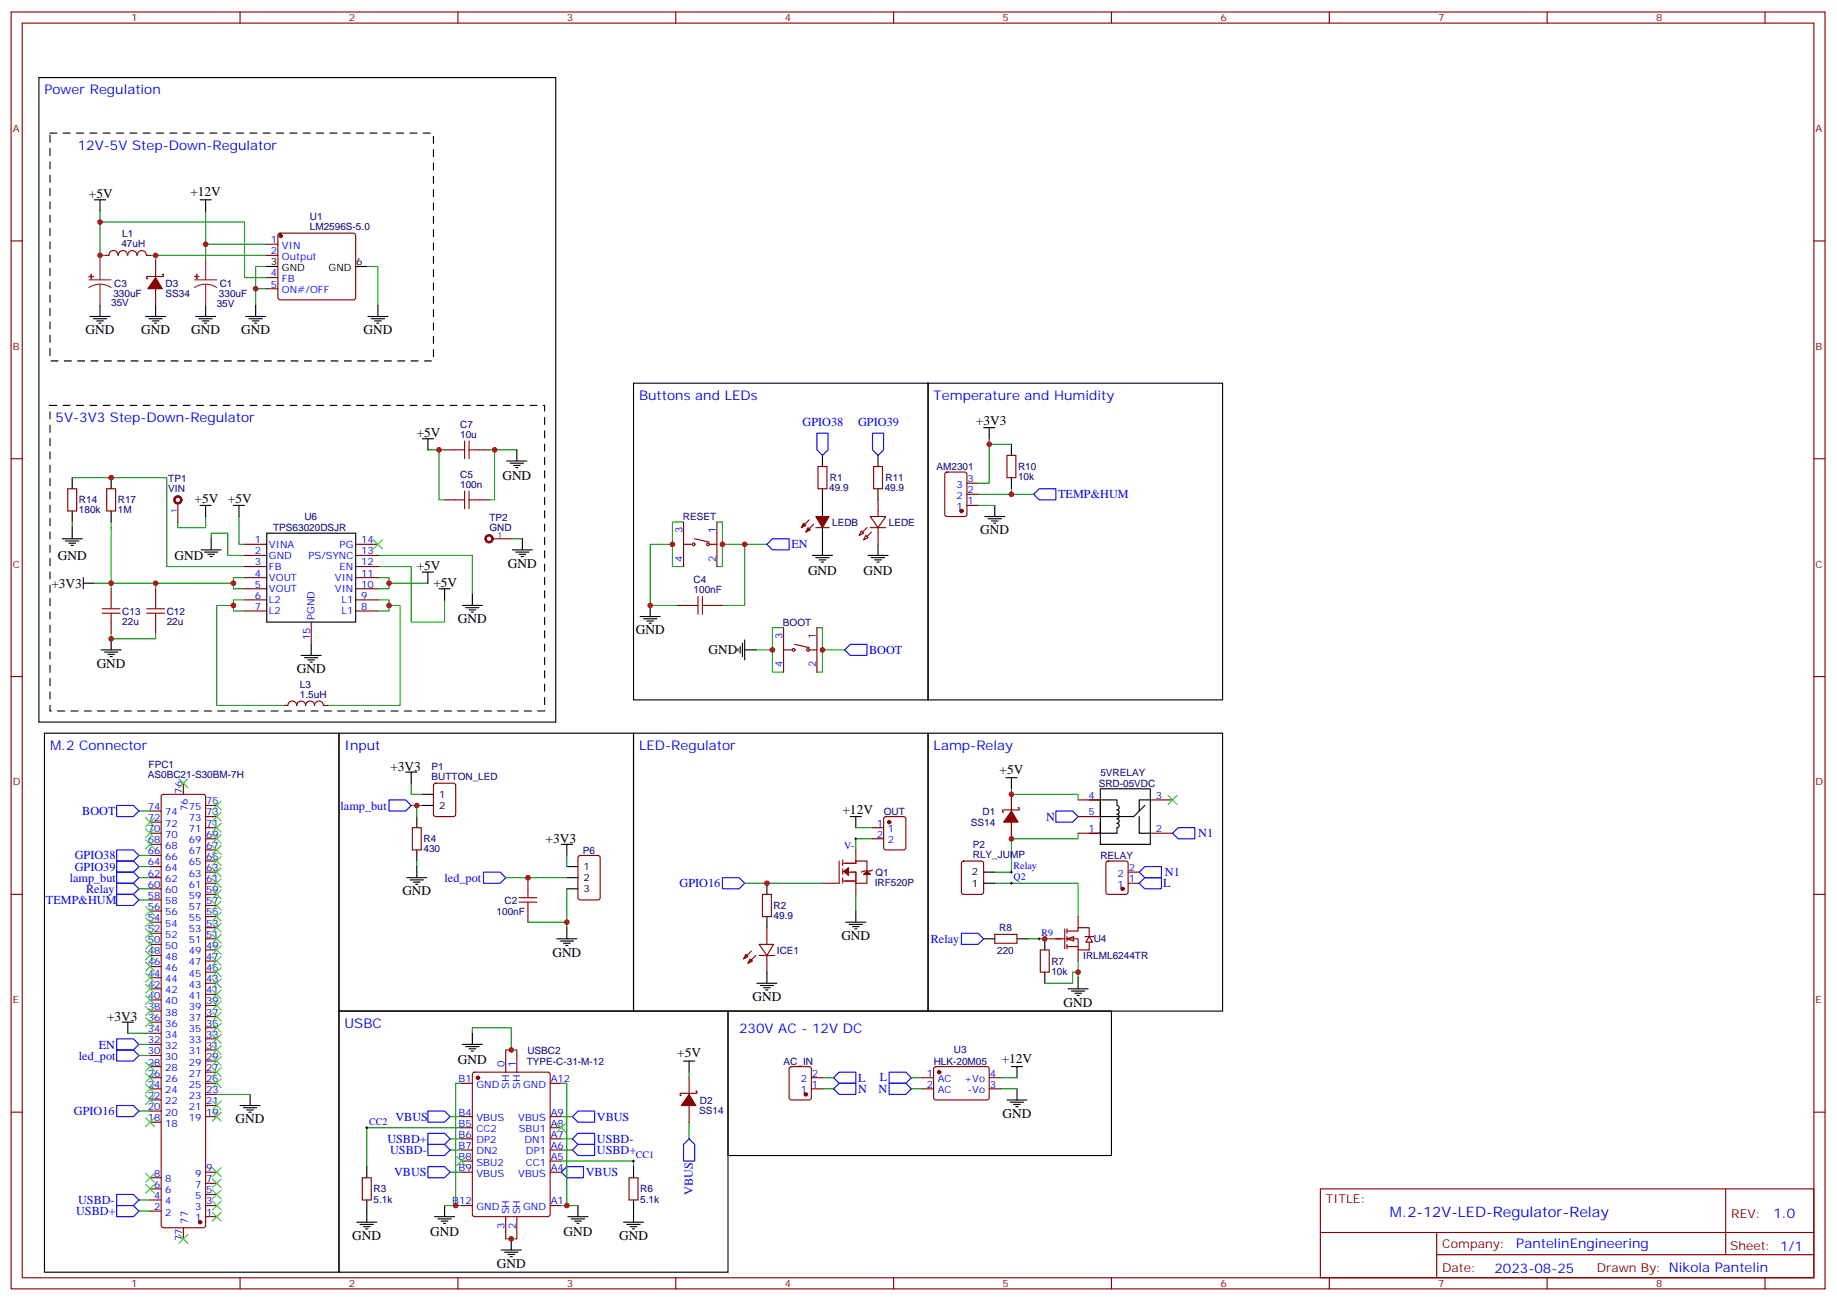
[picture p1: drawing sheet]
<svg xmlns="http://www.w3.org/2000/svg" width="583mm" height="413mm" viewBox="0 0 583 413" stroke-linecap="round" stroke-linejoin="round" font-family="sans-serif">
<g fill="none" stroke="#870000" stroke-width=".35">
<path d="M3.5 3.8h575.8v405.4h-575.8zM7.1 7.3h568.6v398.3h-568.6zM76.2 3.8v3.5M145.3 3.8v3.5M214.5 3.8v3.5M283.6 3.8v3.5M352.8 3.8v3.5M421.9 3.8v3.5M491.1 3.8v3.5M560.2 3.8v3.5M3.5 76.5h3.6M575.7 76.5h3.6"/>
<path d="M3.5 145.6h3.6M259.6 148.1h2.9v7.1h-2.9zM277.3 148.1h2.8v7.1h-2.8zM278.7 158.7v5.3M300.1 150.1l.5-.2h5.6l.7 .4v13l-.4 .6-5.9 .1-.7-.5v-12.9zM306.9 156.9h3.5M306.9 153.4h3.5M319.6 144.6h2.8v7h-2.8zM575.7 145.6h3.6M217 165.7v14.1M217 172.8h2.4M220.5 171l4.6 1.1"/>
<path d="M225.1 172.8h2.4M227.5 165.7v14.1M256.8 165l-2.4 2.5M258.2 166.4l-2.4 2.5M258.9 167.5h4.3M273.4 168.6l.7 .7-1.4 .7zM274.8 170l.7 .7-1.4 .7zM276.2 164h5l-2.5 3.5zM276.2 167.5h5M278.7 167.5v5.3M306.9 160.4h3.5M215.2 192.2h3.5"/>
<path d="M225.8 192.2h3.5M248.7 199.2v14.2M259.3 199.2v14.2M3.5 214.8h3.6M248.7 206.3h2.5M252.2 204.5l4.6 1.1M256.8 206.3h2.5M575.7 214.8h3.6M47.6 257.5h3.6M51.4 252.4l.5-.2h12.7l.5 .2 .2 .5v136.1l-.3 .5-.4 .2h-12.7l-.5-.2-.2-.5v-136.1zM58.2 248.6v3.6M65.3 259.2h3.5"/>
<path d="M65.3 255.7h3.5M137.8 248.8l.5-.2h5.6l.7 .5v9.4l-.4 .7h-5.9l-.7-.4v-9.5zM321 252.2v5.3M323.1 256.4h.4v.7h-5.3v.7h.4M342.2 259.2h7M342.2 253.9h7M365.1 253.9h7.1M47.6 261h3.6M47.6 264.5h3.6M47.6 268h3.6M47.6 271.6h3.6M47.6 275.1h3.6"/>
<path d="M47.6 278.6h3.6M65.3 276.9h3.5M65.3 273.3h3.5M65.3 269.8h3.5M65.3 266.3h3.5M65.3 262.7h3.5M130.9 262.7h2.8v7.1h-2.8zM167.6 278.6v3.6M183.7 271.8l.4-.2h5.7l.6 .4 .1 13-.5 .6-5.9 .1-.6-.5-.1-12.9zM271.6 269.8v3.5h3.6v7.1h-3.6v3.5M276.9 276.2l-.7 .3h-2.1l-.7 .4M305.4 273.5l.5-.2h5.6l.7 .5v9.4l-.5 .7h-5.8l-.7-.4v-9.5z"/>
<path d="M321 261v5.3M342.2 264.5h7M351.2 273.5l.5-.2h5.7l.6 .5 .1 9.4-.5 .7h-5.9l-.6-.4-.1-9.5zM358.1 276.9h3.5M365.1 264.5h7.1M3.5 283.9h3.6M47.6 282.2h3.6M47.6 285.7h3.6M47.6 289.2h3.6M47.6 292.7h3.6M47.6 296.3h3.6M47.6 299.8h3.6"/>
<path d="M65.3 283.9h3.5M65.3 298h3.5M65.3 294.5h3.5M65.3 291h3.5M65.3 287.4h3.5M65.3 280.4h3.5M167.6 289.2v3.5M240.9 299.8h4.6l-2.1 3.5zM242 283.9h2.8v7.1h-2.8zM243.4 294.5v5.3M261.1 280.4h3.5M358.1 280.4h3.5"/>
<path d="M575.7 283.9h3.6M47.6 303.3h3.6M47.6 306.8h3.6M47.6 310.4h3.6M47.6 313.9h3.6M47.6 317.4h3.6M65.3 319.2h3.5M65.3 315.7h3.5M65.3 312.1h3.5M65.3 308.6h3.5M65.3 305.1h3.5M65.3 301.6h3.5"/>
<path d="M236.7 303l.7 .7-1.4 .7zM238.1 304.4l.7 .7-1.4 .7zM238.5 301.9l-2.5 2.5M239.9 303.3l-2.5 2.5M240.9 303.3h5M243.4 303.3v5.3M47.6 321h3.6M47.6 324.5h3.6M47.6 328h3.6M47.6 331.5h3.6M47.6 335.1h3.6M47.6 338.6h3.6"/>
<path d="M65.3 336.8h3.5M65.3 333.3h3.5M65.3 329.8h3.5M65.3 326.2h3.5M65.3 322.7h3.5M160.5 333.3v7.1M164 333.3v7.1M250.7 338.8l.5-.2h5.6l.7 .4v9.5l-.4 .6-5.9 .1-.7-.5v-9.4zM296.6 338.8l.4-.2 16.5 .1 .5 .6-.1 9.4-.6 .5-16.5-.1-.5-.6v-9.2zM3.5 353.1h3.6M47.6 342.1h3.6M47.6 345.7h3.6"/>
<path d="M47.6 349.2h3.6M47.6 352.7h3.6M47.6 356.2h3.6M65.3 354.5h3.5M65.3 350.9h3.5M65.3 347.4h3.5M65.3 343.9h3.5M65.3 340.4h3.5M146.4 354.5h3.5M146.4 343.9h3.5M146.4 358h3.5M150.2 340.6l.4-.2h23.3l.7 .4v44.7l-.4 .7h-23.6l-.6-.4-.1-44.7z"/>
<path d="M174.6 354.5h3.6M174.6 343.9h3.6M174.6 358h3.6M218.7 342.1v5.3M218.7 350.9v5.3M220.8 346.4h.4v.7h-5.3v.7h.4M257.5 342.1h3.6M257.5 345.7h3.6M292.8 342.1h3.5M292.8 345.7h3.5M314 342.1h3.5M314 345.7h3.5"/>
<path d="M575.7 353.1h3.6M47.6 373.9h3.6M47.6 377.4h3.6M65.3 379.2h3.5M65.3 375.6h3.5M65.3 372.1h3.5M115 373.9h2.8v7h-2.8zM146.4 372.1h3.5M146.4 361.5h3.5M146.4 365.1h3.5M146.4 368.6h3.5M174.6 372.1h3.6"/>
<path d="M174.6 361.5h3.6M174.6 365.1h3.6M174.6 368.6h3.6M199.7 373.9h2.8v7h-2.8zM419.1 377.4h156.6v28.2h-156.6zM547.7 377.4v20.9M47.6 380.9h3.6M47.6 384.5h3.6M58.2 389.7v3.6M65.3 386.2h3.5M65.3 382.7h3.5M146.4 382.7h3.5"/>
<path d="M160.5 386.2v7.1M164 386.2v7.1M174.6 382.7h3.6M419.1 391.2h156.5M456 398.3h119.6M456 391.2v14.2M76.2 405.6v3.6M145.3 405.6v3.6M214.5 405.6v3.6M283.6 405.6v3.6M352.8 405.6v3.6M421.9 405.6v3.6"/>
<path d="M491.1 405.6v3.6M560.2 405.6v3.6"/>
<circle cx="220.1" cy="172.8" r=".44"/>
<circle cx="224.7" cy="172.8" r=".44"/>
<circle cx="251.9" cy="206.3" r=".44"/>
<circle cx="256.5" cy="206.3" r=".44"/>
</g>
<g fill="#870000" stroke="#870000" stroke-width=".35">
<path d="M267.8 276.6l1.5-1.2v2.5z"/>
<path d="M275.2 276.5l1 1.1h-2.1z"/>
<path d="M258.9 164h4.3l-2.1 3.5z"/>
<path d="M256.5 167.5l.7 .7-1.4 .7z"/>
<path d="M255.1 166.1l.7 .7-1.4 .7z"/>
<path d="M276.6 168.9l-1.4 1.4z"/>
<path d="M275.2 167.5l-1.4 1.4z"/>
<path d="M218.7 347.4l2.1 3.5h-4.5z"/>
<path d="M321 257.5l2.1 3.5h-4.5z"/>
<circle cx="63.5" cy="388" r=".53"/>
<circle cx="305.2" cy="162.2" r=".53"/>
<circle cx="356.3" cy="282.2" r=".53"/>
<circle cx="151.7" cy="342.1" r=".53"/>
<circle cx="255.8" cy="347.4" r=".53"/>
<circle cx="298.1" cy="340.4" r=".53"/>
</g>
<g fill="none" stroke="#000" stroke-width=".35">
<path d="M12.3 24.6h164.1v204.6h-164.1zM201.1 121.6h93.5v100.6h-93.5zM294.6 121.6h93.5v100.6h-93.5zM312.2 135.7h3.5M314 135.7v3.6M261.1 144.6v3.5M261.1 155.2v8.8M278.7 144.6v3.5M278.7 155.2v3.5M321 141v3.6M321 151.6v3.6M257.9 176.3h6.3"/>
<path d="M258.9 177h4.3M260 177.7h2.1M260.7 178.4h.7M261.1 167.5v8.8M275.5 176.3h6.4M276.6 177h4.2M277.6 177.7h2.2M278.3 178.4h.7M278.7 172.8v3.5M312.6 164h6.3M313.6 164.7h4.3M314.7 165.4h2.1"/>
<path d="M315.4 166.1h.7M315.7 160.4v3.6M203.2 195.7h6.3M204.3 196.4h4.2M205.3 197.1h2.1M206 197.8h.7M206.4 192.2v3.5M234.2 206v.7M234.9 205.2v2.2M235.7 204.2v4.2M236.4 206.3h3.5M236.4 203.1v6.4"/>
<path d="M14.1 232.8h93.5v171.1h-93.5zM107.6 232.8h93.5v88.2h-93.5zM201.1 232.8h93.5v88.2h-93.5zM294.6 232.8h93.5v88.2h-93.5zM128.8 245.1h3.5M130.5 245.1v3.5M132.3 259.2v3.5M134.1 252.2h3.5M134.1 255.7h3.5M269.9 259.2h3.5M271.6 259.2v3.5M319.3 246.9h3.5"/>
<path d="M321 246.9v3.5M345.7 253.9h3.5v5.3h10.6l3.6-3.5M349.2 250.4h15.9v17.6h-15.9zM349.2 253.9h5.3v1.8a.71 .71 0 0 1 .7 .7 .71 .71 0 0 1-.7 .7 .71 .71 0 0 1 .7 .7 .71 .71 0 0 1-.7 .7 .71 .71 0 0 1 .7 .7 .71 .71 0 0 1-.7 .7 .71 .71 0 0 1 .7 .7 .71 .71 0 0 1-.7 .7 .71 .71 0 0 1 .7 .7 .71 .71 0 0 1-.7 .7v1.8h-5.3M361.6 259.2v5.3h3.5M365.1 253.9h-3.5v3.6M129.1 278.6h6.4M130.2 279.3h4.2M132.3 269.8v3.5M132.3 275.1v3.5M178.2 268h3.5M179.9 278.6h3.5"/>
<path d="M179.9 268v3.6M179.9 275.1h3.5M312.2 276.9h3.5M349.2 261v3.5h-3.5M131.2 280h2.1M131.9 280.7h.7M176.7 298h6.4M177.8 298.7h4.2M178.9 299.4h2.1M179.9 294.5v3.5M179.9 282.2h3.5M243.4 280.4v3.5"/>
<path d="M243.4 291v3.5M268.5 292.7h6.3M269.5 293.4h4.3M270.6 294.1h2.1M271.3 294.9h.7M271.6 289.2v3.5M312.2 280.4h3.5M179.6 300.1h.7M240.2 312.1h6.4M241.3 312.8h4.2M242.4 313.5h2.1M243.1 314.3h.7"/>
<path d="M243.4 308.6v3.5M339 313.9h6.4M340.1 314.6h4.2M341.1 315.3h2.2M341.8 316h.7M342.2 310.4v3.5M38.8 324.5h3.5M40.6 324.5v3.5M107.6 321h123.5v82.9h-123.5zM146.8 331.5h6.3M147.8 332.2h4.2M148.9 333h2.1"/>
<path d="M149.6 333.7h.7M149.9 328v3.5M217 336.8h3.5M218.7 336.8v3.6M231.1 321h121.7v45.8h-121.7zM321 338.6h3.6M322.8 338.6v3.5M76.2 350.9h6.3M77.3 351.6h4.2M78.3 352.4h2.1M79 353.1h.7M79.4 347.4v3.5"/>
<path d="M319.6 349.2h6.4M320.7 349.9h4.2M321.7 350.6h2.1M322.4 351.3h.7M322.8 345.7v3.5M116.4 370.3v3.6M201.1 370.3v3.6M113.2 388h6.4M114.3 388.7h4.2M115.4 389.4h2.1M116.1 390.1h.7M116.4 380.9v7.1"/>
<path d="M137.9 386.2h6.4M139 386.9h4.2M140.1 387.6h2.1M140.8 388.3h.7M141.1 382.7v3.5M159.1 396.8h6.4M160.2 397.5h4.2M161.2 398.2h2.1M161.9 398.9h.7M162.3 393.3v3.5M180.3 386.2h6.3M181.3 386.9h4.3"/>
<path d="M182.4 387.6h2.1M183.1 388.3h.7M183.4 382.7v3.5M197.9 388h6.4M199 388.7h4.2M200 389.4h2.1M200.7 390.1h.7M201.1 380.9v7.1"/>
</g>
<g fill="none" stroke="#008700" stroke-width=".35">
<path d="M314 139.3v1.7M321 141h-7v12.4h-3.6M321 155.2v1.7h-10.6M321 156.9h7.1M213.4 172.8h-7v19.4h8.8M217 165.7h-3.6v14.1h3.6M227.5 165.7h1.8v14.1h-1.8M229.3 172.8h7.1v19.4h-7.1M236.4 172.8h7M310.4 160.4h5.3M248.7 199.2h-3.5v14.2h3.5M259.3 199.2h1.8v14.2h-1.8"/>
<path d="M239.9 206.3h5.3M261.1 206.3h7M44.1 257.5h3.5M130.5 248.6v3.6h3.6M130.5 255.7h3.6M132.3 255.7v3.5M321 250.4v1.8h21.2v1.7M44.1 278.6h3.5M44.1 271.6h3.5M44.1 275.1h3.5M132.3 273.3v1.8M160.5 278.6h19.4"/>
<path d="M179.9 271.6v3.5M271.6 262.7h5.3M276.9 266.3h-5.3v3.5M342.2 264.5v1.8h-21.2v10.6h-5.3M44.1 282.2h3.5M44.1 285.7h3.5M167.6 292.7h12.3M179.9 282.2v12.3M236.4 280.4h24.7M271.6 283.9v5.3M315.7 280.4h26.5v10.6M326.3 298h7.1"/>
<path d="M342.2 305.1v5.3M40.6 328h7M44.1 331.5h3.5M44.1 335.1h3.5M149.9 328v-1.8h12.4v7.1M160.5 333.3h3.5M44.1 352.7h3.5M68.8 347.4h10.6M142.9 354.5h3.5M146.4 358h-30v12.3M146.4 343.9h-1.8v38.8M178.2 343.9h1.7v38.8"/>
<path d="M178.2 354.5h3.5M218.7 340.4v1.7M218.7 356.2v5.3M261.1 342.1h3.5M261.1 345.7h3.5M289.3 342.1h3.5M289.3 345.7h3.5M317.5 342.1h5.3M317.5 345.7h5.3M142.9 361.5h3.5M142.9 365.1h3.5M142.9 372.1h3.5"/>
<path d="M178.2 368.6h22.9v1.7M178.2 361.5h3.5M178.2 365.1h3.5M44.1 384.5h3.5M44.1 380.9h3.5M141.1 382.7h5.3M160.5 393.3h3.5M178.2 382.7h5.2"/>
</g>
<g fill="none" stroke="#a10000" stroke-width=".35">
<path d="M218.7 192.2h2.8M221.5 189.4v5.6M223 192.2h2.8M223 189.4v5.6M266.3 273.3v7.1h-1.7M267.5 273v1.7M267.5 275.8v1.8M267.5 278.6v1.8M267.8 279.7h3.8M269.5 276.9h2.1v3.5M271.6 273.3v.7h-3.8M164.7 286.4h5.7"/>
<path d="M164.7 285h5.7M167.6 282.2v2.8M167.6 286.4v2.8"/>
</g>
<g fill="none" stroke="#00f" stroke-width=".35">
<path d="M259.3 137.5h3.5v5.3l-1.7 1.8-1.8-1.8zM276.9 137.5h3.6v5.3l-1.8 1.8-1.8-1.8zM329.8 155.2h5.3v3.5h-5.3l-1.7-1.8zM243.4 172.8l1.8-1.8h5.3v3.6h-5.3zM268.1 206.3l1.8-1.8h5.3v3.6h-5.3zM37 255.7h5.3l1.8 1.8-1.8 1.7h-5.3zM123.5 253.9h5.3l1.7 1.8-1.7 1.8h-5.3zM335.1 257.5h5.3l1.8 1.7-1.8 1.8h-5.3zM37 276.9h5.3l1.8 1.7-1.8 1.8h-5.3zM37 269.8h5.3l1.8 1.8-1.8 1.7h-5.3zM37 273.3h5.3l1.8 1.8-1.8 1.8h-5.3zM153.5 276.9h5.2l1.8 1.7-1.8 1.8h-5.2z"/>
<path d="M229.3 278.6h5.3l1.8 1.8-1.8 1.8h-5.3zM363.4 275.1h5.3v3.5h-5.3l-1.8-1.7zM363.4 278.6h5.3v3.6h-5.3l-1.8-1.8zM373.9 262.7h5.3v3.6h-5.3l-1.7-1.8zM37 280.4h5.3l1.8 1.8-1.8 1.7h-5.3zM37 283.9h5.3l1.8 1.8-1.8 1.7h-5.3zM305.2 296.3h5.2l1.8 1.7-1.8 1.8h-5.2zM37 329.8h5.3l1.8 1.7-1.8 1.8h-5.3zM37 333.3h5.3l1.8 1.8-1.8 1.7h-5.3zM37 350.9h5.3l1.8 1.8-1.8 1.8h-5.3zM135.8 359.8h5.3l1.8 1.7-1.8 1.8h-5.3zM135.8 352.7h5.3l1.8 1.8-1.8 1.7h-5.3z"/>
<path d="M181.7 354.5l1.7-1.8h5.3v3.5h-5.3zM264.6 342.1l1.7-1.7h5.3v3.5h-5.3zM264.6 345.7l1.7-1.8h5.3v3.5h-5.3zM282.2 340.4h5.3l1.8 1.7-1.8 1.8h-5.3zM282.2 343.9h5.3l1.8 1.8-1.8 1.7h-5.3zM37 379.2h5.3l1.8 1.7-1.8 1.8h-5.3zM135.8 363.3h5.3l1.8 1.8-1.8 1.7h-5.3zM135.8 370.3h5.3l1.8 1.8-1.8 1.8h-5.3zM178.2 372.1l1.7-1.8h5.3v3.6h-5.3zM181.7 365.1l1.7-1.8h5.3v3.5h-5.3zM181.7 361.5l1.7-1.7h5.3v3.5h-5.3zM218.7 361.5l1.8 1.8v5.3h-3.5v-5.3z"/>
<path d="M37 382.7h5.3l1.8 1.8-1.8 1.7h-5.3z"/>
</g>
<g fill="none" stroke="#3c3" stroke-width=".35">
<path d="M46.2 259.6l2.8 2.8M49 259.6l-2.8 2.8M56.8 247.2l2.8 2.8M59.6 247.2l-2.8 2.8M67.4 257.8l2.8 2.8M67.4 254.3l2.8 2.8M70.2 257.8l-2.8 2.8M70.2 254.3l-2.8 2.8M370.8 252.5l2.8 2.8M373.6 252.5l-2.8 2.8M46.2 263.1l2.8 2.8M46.2 266.6l2.8 2.9"/>
<path d="M49 263.1l-2.8 2.8M49 266.6l-2.8 2.9M67.4 279l2.8 2.8M67.4 275.4l2.8 2.9M67.4 271.9l2.8 2.8M67.4 268.4l2.8 2.8M67.4 264.9l2.8 2.8M67.4 261.3l2.8 2.9M70.2 279l-2.8 2.8M70.2 275.4l-2.8 2.9M70.2 271.9l-2.8 2.8M70.2 268.4l-2.8 2.8"/>
<path d="M70.2 264.9l-2.8 2.8M70.2 261.3l-2.8 2.9M46.2 287.8l2.8 2.8M46.2 291.3l2.8 2.8M46.2 294.9l2.8 2.8M46.2 298.4l2.8 2.8M49 287.8l-2.8 2.8M49 291.3l-2.8 2.8M49 294.9l-2.8 2.8M49 298.4l-2.8 2.8M67.4 296.6l2.8 2.8M67.4 293.1l2.8 2.8"/>
<path d="M67.4 286l2.8 2.9M67.4 282.5l2.8 2.8M67.4 289.6l2.8 2.8M70.2 296.6l-2.8 2.8M70.2 293.1l-2.8 2.8M70.2 286l-2.8 2.9M70.2 282.5l-2.8 2.8M70.2 289.6l-2.8 2.8M46.2 301.9l2.8 2.8M46.2 319.5l2.8 2.9M46.2 316l2.8 2.8M46.2 312.5l2.8 2.8"/>
<path d="M46.2 309l2.8 2.8M46.2 305.4l2.8 2.9M49 301.9l-2.8 2.8M49 319.5l-2.8 2.9M49 316l-2.8 2.8M49 312.5l-2.8 2.8M49 309l-2.8 2.8M49 305.4l-2.8 2.9M67.4 307.2l2.8 2.8M67.4 310.7l2.8 2.8M67.4 314.3l2.8 2.8M67.4 317.8l2.8 2.8"/>
<path d="M67.4 303.7l2.8 2.8M67.4 300.1l2.8 2.9M70.2 307.2l-2.8 2.8M70.2 310.7l-2.8 2.8M70.2 314.3l-2.8 2.8M70.2 317.8l-2.8 2.8M70.2 303.7l-2.8 2.8M70.2 300.1l-2.8 2.9M46.2 337.2l2.8 2.8M46.2 323.1l2.8 2.8M49 337.2l-2.8 2.8M49 323.1l-2.8 2.8"/>
<path d="M67.4 321.3l2.8 2.8M67.4 324.8l2.8 2.9M67.4 328.4l2.8 2.8M67.4 331.9l2.8 2.8M67.4 335.4l2.8 2.8M67.4 338.9l2.8 2.9M70.2 321.3l-2.8 2.8M70.2 324.8l-2.8 2.9M70.2 328.4l-2.8 2.8M70.2 331.9l-2.8 2.8M70.2 335.4l-2.8 2.8M70.2 338.9l-2.8 2.9"/>
<path d="M46.2 344.2l2.8 2.9M46.2 340.7l2.8 2.8M46.2 347.8l2.8 2.8M46.2 354.8l2.8 2.8M49 344.2l-2.8 2.9M49 340.7l-2.8 2.8M49 347.8l-2.8 2.8M49 354.8l-2.8 2.8M67.4 342.5l2.8 2.8M67.4 349.5l2.8 2.9M67.4 353.1l2.8 2.8M70.2 342.5l-2.8 2.8"/>
<path d="M70.2 349.5l-2.8 2.9M70.2 353.1l-2.8 2.8M176.7 356.6l2.9 2.8M179.6 356.6l-2.9 2.8M46.2 376l2.8 2.8M46.2 372.5l2.8 2.8M49 376l-2.8 2.8M49 372.5l-2.8 2.8M67.4 370.7l2.8 2.8M67.4 374.2l2.8 2.8M67.4 377.8l2.8 2.8M70.2 370.7l-2.8 2.8"/>
<path d="M70.2 374.2l-2.8 2.8M70.2 377.8l-2.8 2.8M145 367.2l2.8 2.8M147.8 367.2l-2.8 2.8M56.8 391.9l2.8 2.8M59.6 391.9l-2.8 2.8M67.4 381.3l2.8 2.8M67.4 384.8l2.8 2.8M70.2 381.3l-2.8 2.8M70.2 384.8l-2.8 2.8"/>
</g>
<path d="M271.3 266.3h.7M271.6 265.9v.7M320.7 276.9h.7M321 276.5v.7M320.7 280.4h.7M321 280v.7M329.5 298h.7M329.8 297.7v.7M116.1 358h.7M116.4 357.6v.8M200.7 368.6h.7M201.1 368.2v.7" fill="none" stroke="#000" stroke-width=".32"/>
<g fill="#fff" stroke="#870000" stroke-width=".35">
<path d="M338.7 298l2.1-.7v1.4z"/>
<path d="M345.7 297.3l1.1 1.8h-2.1z"/>
</g>
<g fill="none" stroke="#870000" stroke-width=".35">
<path d="M84.7 77.5h3.5M88.4 74.2l.5-.2h23.3l.5 .2 .2 .5v19.8l-.2 .5-.5 .2h-23.3l-.5-.3-.2-.4v-19.8zM33.5 81.1h1.1M34.6 81a1.41 1.41 0 0 1 1.4-1.5 1.41 1.41 0 0 1 1.4 1.5M37.6 81a1.41 1.41 0 0 1 1.4-1.5 1.41 1.41 0 0 1 1.4 1.5M40.6 81a1.41 1.41 0 0 1 1.4-1.5 1.41 1.41 0 0 1 1.4 1.5M43.6 81a1.41 1.41 0 0 1 1.4-1.5 1.41 1.41 0 0 1 1.5 1.5M46.6 81.1h1M49.4 82.8v5.3M49.4 91.7v5.2M51.5 87.1h.4v.7h-5.3v.7h.3M84.7 81.1h3.5"/>
<path d="M84.7 88.1h3.5M84.7 91.7h3.5M21.5 155.2h2.8v7h-2.8zM33.9 155.2h2.8v7h-2.8zM141.1 142.8h3.5M141.1 158.7h3.5M151.7 142.8h3.5M151.7 158.7h3.5M156.6 171h5.7M35.3 186.9v3.5M35.3 197.5v3.5M49.4 186.9v3.5"/>
<path d="M49.4 197.5v3.5M90 223.9h1.4a1.41 1.41 0 0 1 1.4-1.4 1.41 1.41 0 0 1 1.4 1.5 1.41 1.41 0 0 1 1.4-1.5 1.41 1.41 0 0 1 1.4 1.5 1.41 1.41 0 0 1 1.4-1.5 1.41 1.41 0 0 1 1.4 1.5 1.41 1.41 0 0 1 1.4-1.5 1.41 1.41 0 0 1 1.5 1.5l1.4-.1M315.7 296.6h7.1v2.8h-7.1zM333.4 298h4.6M338 294.9v6.3M338.7 295.6h3.5v-1.1h3.5v2.8M338.7 298h3.5v3.6h3.5v-2.5M338.7 294.9v1.4M338.7 297.3v1.4M338.7 299.8v1.4M342.2 291v3.5M344.3 297.3h2.8"/>
<path d="M330.2 301.6h2.8v7h-2.8zM338.7 300.5h3.5M342.2 301.6v3.5"/>
</g>
<g fill="none" stroke="#000" stroke-width=".35">
<path d="M30 63.4h3.5M31.7 63.4v3.6M63.5 63.4h3.5M65.3 63.4v3.6M31.7 96.9v3.6M49.4 96.9v3.6M65.3 96.9v3.6M81.1 96.9v3.6M84.7 84.6h3.5M112.9 84.6h3.5M119.9 96.9v3.6M28.6 100.5h6.3"/>
<path d="M29.6 101.2h4.3M30.7 101.9h2.1M31.4 102.6h.7M46.2 100.5h6.4M47.3 101.2h4.2M48.3 101.9h2.1M49 102.6h.7M62.1 100.5h6.3M63.1 101.2h4.3M64.2 101.9h2.1M64.9 102.6h.7M78 100.5h6.3"/>
<path d="M79 101.2h4.3M80.1 101.9h2.1M80.8 102.6h.7M116.8 100.5h6.3M117.8 101.2h4.3M118.9 101.9h2.1M119.6 102.6h.7M22.9 151.6v3.6M35.3 151.6v3.6M160.9 146.3h6.3M161.9 147h4.3M163 147.7h2.1"/>
<path d="M163.7 148.4h.7M164 142.8v3.5M19.8 171h6.3M20.8 171.7h4.2M21.9 172.4h2.1M22.6 173.1h.7M22.9 162.2v3.5M22.9 167.5v3.5M35.3 162.2v3.5M63.9 174.6h6.3M64.9 175.3h4.2M66 176h2.1"/>
<path d="M66.7 176.7h.7M67 171v3.6M162.6 174.6h6.4M163.7 175.3h4.2M164.7 176h2.2M165.5 176.7h.7M165.8 171v3.6M26.5 185.1h3.5M26.5 183.4v3.5M146.8 192.2h6.3M147.8 192.9h4.2M148.9 193.6h2.1"/>
<path d="M149.6 194.3h.7M149.9 188.7v3.5M32.1 206.3h6.4M33.2 207h4.2M34.2 207.7h2.1M34.9 208.4h.7M35.3 202.8v3.5M95.6 208.1h6.4M96.7 208.8h4.2M97.7 209.5h2.1M98.4 210.2h.7M98.8 204.5v3.6"/>
<path d="M312.2 298h3.5M322.8 298h3.5M331.6 298v3.6M331.6 308.6v3.5"/>
</g>
<g fill="none" stroke="#008700" stroke-width=".35">
<path d="M31.7 67v3.5M65.3 77.5h19.4M65.3 67v15.8M31.7 82.8v-12.3h45.9v17.6h7.1M31.7 81.1h1.8M47.6 81.1h37.1M49.4 81.1v1.7M81.1 91.7h3.6M84.7 84.6h-3.6v12.3M116.4 84.6h3.5v12.3M22.9 151.6h30v28.2h24.7M135.8 142.8h3.5v15.9h1.8"/>
<path d="M139.3 142.8h1.8M155.2 142.8h1.8M164 142.8h-7v15.9h-1.8M22.9 165.7v1.8M35.3 165.7v19.4h-5.3M65.3 164v3.5h-8.9v-1.8M67 171v-1.7h5.3v7h5.3M75.8 164v8.8h1.8M119.9 176.3h30v12.4M119.9 179.8h10.6v17.7h10.6v-7.1M162.3 171h3.5M74.1 185.1h-38.8v1.8"/>
<path d="M74.1 192.2h-5.3v31.7h21.2M77.6 183.4h-3.5v3.5h3.5M77.6 190.4h-3.5v3.6h3.5M119.9 183.4h3.6v3.5h-3.6M119.9 190.4h3.6v3.6h-3.6M123.5 192.2h3.5v31.7h-22.9M123.5 185.1h12.3M342.2 308.6h-1.8v3.5h-8.8"/>
</g>
<path d="M15.9 42.3h121.7v72.3h-121.7zM15.9 128.7h157v97h-157z" fill="none" stroke="#000" stroke-width=".35" stroke-dasharray="2.1 2.1"/>
<g fill="#870000" stroke="#870000" stroke-width=".35">
<path d="M49.4 88.1l2.1 3.6h-4.6z"/>
<circle cx="89.1" cy="74.9" r=".53"/>
<circle cx="155.2" cy="171" r="1.32"/>
</g>
<g fill="none" stroke="#a10000" stroke-width=".35">
<path d="M147.5 140v5.6M148.9 140v5.6M144.6 142.8h2.9M144.6 158.7h2.9M147.5 155.9v5.6M148.9 155.9v5.6M148.9 142.8h2.8M148.9 158.7h2.8M32.5 194.7h5.6M32.5 193.3h5.6M35.3 190.4v2.9M35.3 194.7v2.8"/>
<path d="M46.6 194.7h5.6M46.6 193.3h5.6M49.4 190.4v2.9M49.4 194.7v2.8"/>
</g>
<circle cx="155.2" cy="171" r=".86" fill="#fff" stroke="#870000" stroke-width=".35"/>
<path d="M56.4 160.1v5.6" fill="none" stroke="#870000" stroke-width=".35"/>
<circle cx="56.4" cy="158.7" r="1.32" fill="#870000" stroke="#870000" stroke-width=".35"/>
<circle cx="56.4" cy="158.7" r=".86" fill="#fff" stroke="#870000" stroke-width=".35"/>
<g fill="none" stroke="#870000" stroke-width=".35">
<path d="M77.6 172.8h7.1M77.6 176.3h7.1M77.6 179.8h7.1M112.9 172.8h7M112.9 176.3h7M112.9 179.8h7M77.6 183.4h7.1M77.6 186.9h7.1M77.6 190.4h7.1M77.6 194h7.1M98.8 197.5v7M112.9 183.4h7"/>
<path d="M112.9 186.9h7M112.9 190.4h7M112.9 194h7M280.7 259.4l.5-.2h5.6l.7 .5v9.4l-.4 .6-5.9 .1-.7-.5v-9.4zM276.9 262.7h3.6M276.9 266.3h3.6"/>
</g>
<path d="M134.1 139.3h3.5M135.8 139.3v3.5M63.5 160.4h3.5M65.3 160.4v3.6M74.1 160.4h3.5M75.8 160.4v3.6M84.7 169.3h28.2v28.2h-28.2zM134.1 181.6h3.5M135.8 181.6v3.5M139.3 186.9h3.6M141.1 186.9v3.5" fill="none" stroke="#000" stroke-width=".35"/>
<path d="M49.4 185.1v1.8M35.3 201v1.8h14.1v-1.8" fill="none" stroke="#008700" stroke-width=".35"/>
<path d="M118.5 171.4l2.9 2.8M121.4 171.4l-2.9 2.8" fill="none" stroke="#3c3" stroke-width=".35"/>
<circle cx="282.2" cy="261" r=".53" fill="#870000" stroke="#870000" stroke-width=".35"/>
<path d="M28.2 88.8h7.1M31.7 90.2l1.9 .3 1.7 .8M31.7 90.2l-1.8 .3-1.7 .8M31.7 82.8v6M31.7 90.2v6.7M61.7 88.8h7.1M65.3 90.2l1.8 .3 1.7 .8M65.3 90.2l-1.9 .3-1.7 .8M65.3 82.8v6M65.3 90.2v6.7" fill="none" stroke="#8c2424" stroke-width=".35"/>
<g fill="#8c2424" stroke="#8c2424" stroke-width=".35">
<path d="M61.7 87.8h1.4z"/>
<path d="M62.4 87.1l.1 1.4z"/>
<path d="M28.2 87.8h1.4z"/>
<path d="M28.9 87.1l.1 1.4z"/>
</g>
<g fill="#c00">
<circle cx="213.4" cy="172.8" r=".88"/>
<circle cx="229.3" cy="172.8" r=".88"/>
<circle cx="206.4" cy="192.2" r=".88"/>
<circle cx="236.4" cy="172.8" r=".88"/>
<circle cx="132.3" cy="255.7" r=".88"/>
<circle cx="314" cy="141" r=".88"/>
<circle cx="162.3" cy="333.3" r=".88"/>
<circle cx="162.3" cy="393.3" r=".88"/>
<circle cx="321" cy="266.3" r=".88"/>
<circle cx="321" cy="252.2" r=".88"/>
<circle cx="261.1" cy="206.3" r=".88"/>
<circle cx="245.2" cy="206.3" r=".88"/>
<circle cx="321" cy="156.9" r=".88"/>
<circle cx="144.6" cy="382.7" r=".88"/>
<circle cx="179.9" cy="382.7" r=".88"/>
<circle cx="243.4" cy="280.4" r=".88"/>
<circle cx="167.6" cy="278.6" r=".88"/>
<circle cx="179.9" cy="292.7" r=".88"/>
<circle cx="331.6" cy="298" r=".88"/>
<circle cx="342.2" cy="308.6" r=".88"/>
<circle cx="31.8" cy="70.5" r=".88"/>
<circle cx="81.1" cy="91.7" r=".88"/>
<circle cx="31.8" cy="81.1" r=".88"/>
<circle cx="65.3" cy="77.5" r=".88"/>
<circle cx="49.4" cy="81.1" r=".88"/>
<circle cx="35.3" cy="151.6" r=".88"/>
<circle cx="35.3" cy="202.8" r=".88"/>
<circle cx="74.1" cy="185.1" r=".88"/>
<circle cx="123.5" cy="185.1" r=".88"/>
<circle cx="123.5" cy="192.2" r=".88"/>
<circle cx="74.1" cy="192.2" r=".88"/>
<circle cx="157" cy="142.8" r=".88"/>
<circle cx="139.3" cy="142.8" r=".88"/>
<circle cx="35.3" cy="185.1" r=".88"/>
<circle cx="49.4" cy="185.1" r=".88"/>
</g>
<text font-size="4.6" fill="#00f" x="441.2" y="386.4">M.2-12V-LED-Regulator-Relay</text>
<g font-size="4.2" fill="#00f">
<text x="14.1" y="29.9">Power Regulation</text>
<text x="24.7" y="47.6">12V-5V Step-Down-Regulator</text>
<text x="202.8" y="126.9">Buttons and LEDs</text>
<text x="296.3" y="126.9">Temperature and Humidity</text>
<text x="17.6" y="134">5V-3V3 Step-Down-Regulator</text>
<text x="15.9" y="238.1">M.2 Connector</text>
<text x="109.4" y="238.1">Input</text>
<text x="202.8" y="238.1">LED-Regulator</text>
<text x="296.3" y="238.1">Lamp-Relay</text>
<text x="109.4" y="326.2">USBC</text>
<text x="234.6" y="328">230V AC - 12V DC</text>
<text x="562.9" y="386.7">1.0</text>
<text x="481.3" y="396.2">PantelinEngineering</text>
<text x="474.4" y="404">2023-08-25</text>
</g>
<g font-size="4.2">
<text x="28.2" y="62.7">+5V</text>
<text x="60.4" y="62.4">+12V</text>
<text x="27.2" y="106.1">GND</text>
<text x="44.8" y="106.1">GND</text>
<text x="60.7" y="106.1">GND</text>
<text x="76.6" y="106.1">GND</text>
<text x="115.4" y="106.1">GND</text>
<text x="309.7" y="135">+3V3</text>
<text x="132.3" y="138.6">+5V</text>
<text x="159.5" y="152.4">GND</text>
<text x="61.7" y="159.7">+5V</text>
<text x="72.3" y="159.7">+5V</text>
<text x="311.1" y="169.6">GND</text>
<text x="18.3" y="177.8">GND</text>
<text x="55.4" y="177.7">GND</text>
<text x="132.3" y="180.9">+5V</text>
<text x="161.2" y="180.2">GND</text>
<text x="256.5" y="182.4">GND</text>
<text x="274.1" y="182.4">GND</text>
<text x="16.3" y="186.6">+3V3</text>
<text x="137.6" y="186.2">+5V</text>
<text x="145.3" y="197.8">GND</text>
<text x="201.8" y="201.4">GND</text>
<text x="224.9" y="207.7">GND</text>
<text x="30.7" y="211.9">GND</text>
<text x="94.2" y="213.7">GND</text>
<text x="123.9" y="244.8">+3V3</text>
<text x="317.2" y="245.8">+5V</text>
<text x="267.4" y="258.5">+12V</text>
<text x="173.2" y="267.7">+3V3</text>
<text x="127.7" y="284.3">GND</text>
<text x="267.1" y="298.4">GND</text>
<text x="175.3" y="303.7">GND</text>
<text x="238.8" y="317.8">GND</text>
<text x="337.6" y="319.5">GND</text>
<text x="34" y="324.1">+3V3</text>
<text x="214.9" y="335.6">+5V</text>
<text x="145.3" y="337.6">GND</text>
<text x="318" y="337.5">+12V</text>
<text x="74.8" y="356.6">GND</text>
<text x="318.2" y="354.8">GND</text>
<text x="111.8" y="393.6">GND</text>
<text x="136.5" y="392.3">GND</text>
<text x="178.9" y="392.3">GND</text>
<text x="196.5" y="393.6">GND</text>
<text x="157.7" y="402.4">GND</text>
</g>
<g font-size="3.9" fill="#00f">
<text x="254.7" y="135.3">GPIO38</text>
<text x="272.4" y="135.3">GPIO39</text>
<text x="335.8" y="158.2">TEMP&amp;HUM</text>
<text x="251.2" y="174">EN</text>
<text x="275.9" y="207.5">BOOT</text>
<text x="108.1" y="257">lamp_but</text>
<text x="26.1" y="258.7">BOOT</text>
<text x="332" y="260.5">N</text>
<text x="380.3" y="265.8">N1</text>
<text x="23.7" y="272.8">GPIO38</text>
<text x="22.1" y="279.9">lamp_but</text>
<text x="23.7" y="276.4">GPIO39</text>
<text x="141.1" y="279.9">led_pot</text>
<text x="215.7" y="281.6">GPIO16</text>
<text x="369.2" y="281.7">L</text>
<text x="369.7" y="278.2">N1</text>
<text x="14.6" y="286.9">TEMP&amp;HUM</text>
<text x="27.3" y="283.4">Relay</text>
<text x="295.4" y="299.3">Relay</text>
<text x="31.3" y="332.9">EN</text>
<text x="25" y="336.4">led_pot</text>
<text x="272.3" y="343.5">L</text>
<text x="272.3" y="346.9">N</text>
<text x="278.8" y="346.9">N</text>
<text x="279.2" y="343.3">L</text>
<text x="23.5" y="353.9">GPIO16</text>
<text x="125.5" y="355.7">VBUS</text>
<text x="189.4" y="355.8">VBUS</text>
<text x="123" y="362.8">USBD+</text>
<text x="189.4" y="362.9">USBD-</text>
<text x="123.8" y="366.3">USBD-</text>
<text x="189.4" y="366.4">USBD+</text>
<text x="125.1" y="373.3">VBUS</text>
<text x="185.9" y="373.4">VBUS</text>
<text x="24.8" y="382.2">USBD-</text>
<text x="219.9" y="379.3" transform="rotate(-90 219.9 379.3)">VBUS</text>
<text x="24.2" y="385.8">USBD+</text>
</g>
<g font-size="3.9" fill="#800">
<text x="420.9" y="382">TITLE:</text>
<text x="549.5" y="386.7">REV:</text>
<text x="457.8" y="396.2">Company:</text>
<text x="549.1" y="396.8">Sheet: 1/1</text>
<text x="457.8" y="403.9">Date:</text>
<text x="506.8" y="403.9">Drawn By: Nikola Pantelin</text>
</g>
<g font-size="3.2" fill="#800">
<text x="41.6" y="6.8">1</text>
<text x="110.8" y="6.8">2</text>
<text x="179.9" y="6.8">3</text>
<text x="249.1" y="6.8">4</text>
<text x="318.2" y="6.8">5</text>
<text x="387.3" y="6.8">6</text>
<text x="456.5" y="6.8">7</text>
<text x="525.6" y="6.8">8</text>
<text x="4.1" y="41.9">A</text>
<text x="576.3" y="41.9">A</text>
<text x="4.1" y="111.1">B</text>
<text x="576.3" y="111.1">B</text>
<text x="4.1" y="180.2">C</text>
<text x="576.3" y="180.2">C</text>
<text x="4.1" y="249.3">D</text>
<text x="576.3" y="249.3">D</text>
<text x="4.1" y="318.5">E</text>
<text x="576.3" y="318.5">E</text>
<text x="41.6" y="408.6">1</text>
<text x="110.8" y="408.6">2</text>
<text x="179.9" y="408.6">3</text>
<text x="249.1" y="408.6">4</text>
<text x="318.2" y="408.6">5</text>
<text x="387.3" y="408.6">6</text>
<text x="456.5" y="408.6">7</text>
<text x="525.6" y="408.6">8</text>
</g>
<g font-size="3.2" fill="#000080">
<text x="98.3" y="69.7">U1</text>
<text x="38.8" y="75.2">L1</text>
<text x="98.3" y="73">LM2596S-5.0</text>
<text x="38.5" y="78.5">47uH</text>
<text x="36" y="94.2">330uF</text>
<text x="36.2" y="91">C3</text>
<text x="52.6" y="94.2">SS34</text>
<text x="52.6" y="91">D3</text>
<text x="69.5" y="94.2">330uF</text>
<text x="69.7" y="91">C1</text>
<text x="35.3" y="97.3">35V</text>
<text x="68.8" y="97.4">35V</text>
<text x="146.1" y="135.7">C7</text>
<text x="146.1" y="138.9">10u</text>
<text x="297.3" y="149.3">AM2301</text>
<text x="323.1" y="149.2">R10</text>
<text x="53.4" y="153.1">TP1</text>
<text x="146.1" y="154.8">100n</text>
<text x="146.1" y="151.6">C5</text>
<text x="263.2" y="156">49.9</text>
<text x="263.4" y="152.8">R1</text>
<text x="280.8" y="156">49.9</text>
<text x="281.1" y="152.8">R11</text>
<text x="323.1" y="152.4">10k</text>
<text x="25" y="159.8">R14</text>
<text x="37.4" y="159.8">R17</text>
<text x="53.4" y="156.3">VIN</text>
<text x="25" y="163">180k</text>
<text x="37.4" y="163">1M</text>
<text x="96.6" y="165">U6</text>
<text x="155.3" y="165.4">TP2</text>
<text x="216.8" y="165.1">RESET</text>
<text x="264.1" y="166.9">LEDB</text>
<text x="282.1" y="166.9">LEDE</text>
<text x="86.7" y="168.6">TPS63020DSJR</text>
<text x="155.3" y="168.6">GND</text>
<text x="220.1" y="185.1">C4</text>
<text x="220.1" y="188.3">100nF</text>
<text x="38.8" y="195.1">C13</text>
<text x="52.9" y="195.1">C12</text>
<text x="38.8" y="198.3">22u</text>
<text x="52.9" y="198.3">22u</text>
<text x="248.5" y="198.6">BOOT</text>
<text x="95.2" y="221.5">1.5uH</text>
<text x="95.2" y="218.3">L3</text>
<text x="47.2" y="243.6">FPC1</text>
<text x="137" y="244.4">P1</text>
<text x="46.9" y="246.9">AS0BC21-S30BM-7H</text>
<text x="137" y="247.6">BUTTON_LED</text>
<text x="348.7" y="249.8">SRD-05VDC</text>
<text x="349.3" y="246.3">5VRELAY</text>
<text x="280.5" y="258.6">OUT</text>
<text x="308.2" y="262.2">SS14</text>
<text x="311.9" y="258.6">D1</text>
<text x="134.4" y="267.4">R4</text>
<text x="308.8" y="269.2">P2</text>
<text x="134.4" y="270.6">430</text>
<text x="185" y="271">P6</text>
<text x="308.8" y="272.3">RLY_JUMP</text>
<text x="349.3" y="272.7">RELAY</text>
<text x="277.6" y="281.2">IRF520P</text>
<text x="277.9" y="278">Q1</text>
<text x="160.2" y="286.8">C2</text>
<text x="157.6" y="290.4">100nF</text>
<text x="245.5" y="291.8">49.9</text>
<text x="245.5" y="288.6">R2</text>
<text x="317.2" y="295.6">R8</text>
<text x="347.1" y="299.2">U4</text>
<text x="246.6" y="302.7">ICE1</text>
<text x="316.5" y="302.7">220</text>
<text x="343.8" y="304.5">IRLML6244TR</text>
<text x="333.7" y="309.4">10k</text>
<text x="333.7" y="306.2">R7</text>
<text x="167.4" y="334.4">USBC2</text>
<text x="302.8" y="334.2">U3</text>
<text x="167.2" y="338">TYPE-C-31-M-12</text>
<text x="248.7" y="338">AC_IN</text>
<text x="296.4" y="338">HLK-20M05</text>
<text x="221.9" y="353.5">SS14</text>
<text x="222.1" y="350.3">D2</text>
<text x="118.5" y="381.8">5.1k</text>
<text x="118.5" y="378.5">R3</text>
<text x="203.2" y="381.8">5.1k</text>
<text x="203.2" y="378.5">R6</text>
</g>
<g font-size="3.2" fill="#00f">
<text x="86" y="77.2">1</text>
<text x="86" y="80.7">2</text>
<text x="89.5" y="79">VIN</text>
<text x="89.5" y="82.5">Output</text>
<text x="86" y="87.8">4</text>
<text x="89.5" y="89.5">FB</text>
<text x="86" y="91.3">5</text>
<text x="89.5" y="93.1">ON#/OFF</text>
<text x="303.6" y="154.8">3</text>
<text x="307.1" y="153">3</text>
<text x="303.6" y="161.9">1</text>
<text x="303.6" y="158.3">2</text>
<text x="307.1" y="160.1">1</text>
<text x="307.1" y="156.6">2</text>
<text x="80.9" y="172.4">1</text>
<text x="85.4" y="173.8">VINA</text>
<text x="107.8" y="173.8">PG</text>
<text x="114.7" y="172.4">14</text>
<text x="216.6" y="169.3" transform="rotate(-90 216.6 169.3)">3</text>
<text x="227.2" y="169.3" transform="rotate(-90 227.2 169.3)">1</text>
<text x="80.9" y="176">2</text>
<text x="80.9" y="179.5">3</text>
<text x="85.4" y="177.4">GND</text>
<text x="97.9" y="177.4">PS/SYNC</text>
<text x="114.7" y="179.5">12</text>
<text x="114.7" y="176">13</text>
<text x="216.6" y="178.3" transform="rotate(-90 216.6 178.3)">4</text>
<text x="227.2" y="178.3" transform="rotate(-90 227.2 178.3)">2</text>
<text x="80.9" y="183">4</text>
<text x="85.4" y="180.9">FB</text>
<text x="85.4" y="184.4">VOUT</text>
<text x="106.3" y="184.4">VIN</text>
<text x="107.8" y="180.9">EN</text>
<text x="114.7" y="183">11</text>
<text x="80.9" y="186.5">5</text>
<text x="80.9" y="190.1">6</text>
<text x="85.4" y="188">VOUT</text>
<text x="85.4" y="191.5">L2</text>
<text x="106.3" y="188">VIN</text>
<text x="108.4" y="191.5">L1</text>
<text x="114.7" y="190.1">9</text>
<text x="114.7" y="186.5">10</text>
<text x="80.9" y="193.6">7</text>
<text x="85.4" y="195">L2</text>
<text x="99.8" y="196.8" transform="rotate(-90 99.8 196.8)">PGND</text>
<text x="108.4" y="195">L1</text>
<text x="114.7" y="193.6">8</text>
<text x="98.4" y="203.3" transform="rotate(-90 98.4 203.3)">15</text>
<text x="248.4" y="202.8" transform="rotate(-90 248.4 202.8)">3</text>
<text x="258.9" y="202.8" transform="rotate(-90 258.9 202.8)">1</text>
<text x="248.4" y="211.8" transform="rotate(-90 248.4 211.8)">4</text>
<text x="258.9" y="211.8" transform="rotate(-90 258.9 211.8)">2</text>
<text x="57.9" y="252" transform="rotate(-90 57.9 252)">76</text>
<text x="46.9" y="257.1">74</text>
<text x="59.6" y="257.5" transform="rotate(-90 59.6 257.5)">76</text>
<text x="59.9" y="257.1">75</text>
<text x="65.4" y="255.3">75</text>
<text x="345.5" y="253.6">4</text>
<text x="366.9" y="253.6">3</text>
<text x="46.9" y="260.6">72</text>
<text x="52.5" y="258.9">74</text>
<text x="52.5" y="262.4">72</text>
<text x="59.9" y="260.6">73</text>
<text x="65.4" y="262.4">71</text>
<text x="65.4" y="258.9">73</text>
<text x="278.3" y="262.4">1</text>
<text x="345.5" y="258.9">5</text>
<text x="46.9" y="264.2">70</text>
<text x="46.9" y="267.7">68</text>
<text x="52.5" y="265.9">70</text>
<text x="52.5" y="269.5">68</text>
<text x="59.9" y="267.7">69</text>
<text x="59.9" y="264.2">71</text>
<text x="65.4" y="269.5">67</text>
<text x="65.4" y="265.9">69</text>
<text x="267.9" y="269.4">V-</text>
<text x="278.3" y="265.9">2</text>
<text x="281.8" y="264.2">1</text>
<text x="281.8" y="267.7">2</text>
<text x="345.5" y="264.2">1</text>
<text x="366.9" y="264.2">2</text>
<text x="46.9" y="271.2">66</text>
<text x="46.9" y="274.7">64</text>
<text x="52.5" y="273">66</text>
<text x="59.9" y="274.7">65</text>
<text x="59.9" y="271.2">67</text>
<text x="65.4" y="273">65</text>
<text x="321.7" y="276">Relay</text>
<text x="46.9" y="278.3">62</text>
<text x="46.9" y="281.8">60</text>
<text x="52.5" y="276.5">64</text>
<text x="52.5" y="280">62</text>
<text x="59.9" y="281.8">61</text>
<text x="59.9" y="278.3">63</text>
<text x="65.4" y="280">61</text>
<text x="65.4" y="276.5">63</text>
<text x="321.7" y="279.5">Q2</text>
<text x="354.7" y="281.8">1</text>
<text x="354.7" y="278.3">2</text>
<text x="358.2" y="280">1</text>
<text x="358.2" y="276.5">2</text>
<text x="46.9" y="285.3">58</text>
<text x="52.5" y="283.6">60</text>
<text x="52.5" y="287.1">58</text>
<text x="59.9" y="285.3">59</text>
<text x="65.4" y="287.1">57</text>
<text x="65.4" y="283.6">59</text>
<text x="46.9" y="288.9">56</text>
<text x="46.9" y="292.4">54</text>
<text x="52.5" y="290.6">56</text>
<text x="59.9" y="292.4">55</text>
<text x="59.9" y="288.9">57</text>
<text x="65.4" y="290.6">55</text>
<text x="46.9" y="295.9">52</text>
<text x="46.9" y="299.4">50</text>
<text x="52.5" y="294.1">54</text>
<text x="52.5" y="297.7">52</text>
<text x="59.9" y="299.4">51</text>
<text x="59.9" y="295.9">53</text>
<text x="65.4" y="297.7">51</text>
<text x="65.4" y="294.1">53</text>
<text x="330.6" y="297.1">R9</text>
<text x="46.9" y="303">48</text>
<text x="52.5" y="301.2">50</text>
<text x="52.5" y="304.7">48</text>
<text x="59.9" y="303">49</text>
<text x="65.4" y="304.7">47</text>
<text x="65.4" y="301.2">49</text>
<text x="46.9" y="306.5">46</text>
<text x="46.9" y="310">44</text>
<text x="52.5" y="308.3">46</text>
<text x="52.5" y="311.8">44</text>
<text x="59.9" y="310">45</text>
<text x="59.9" y="306.5">47</text>
<text x="65.4" y="311.8">43</text>
<text x="65.4" y="308.3">45</text>
<text x="46.9" y="313.5">42</text>
<text x="46.9" y="317.1">40</text>
<text x="52.5" y="315.3">42</text>
<text x="59.9" y="317.1">41</text>
<text x="59.9" y="313.5">43</text>
<text x="65.4" y="315.3">41</text>
<text x="46.9" y="320.6">38</text>
<text x="52.5" y="318.8">40</text>
<text x="52.5" y="322.4">38</text>
<text x="59.9" y="320.6">39</text>
<text x="65.4" y="322.4">37</text>
<text x="65.4" y="318.8">39</text>
<text x="46.9" y="324.1">36</text>
<text x="46.9" y="327.7">34</text>
<text x="52.5" y="325.9">36</text>
<text x="52.5" y="329.4">34</text>
<text x="59.9" y="327.7">35</text>
<text x="59.9" y="324.1">37</text>
<text x="65.4" y="329.4">33</text>
<text x="65.4" y="325.9">35</text>
<text x="46.9" y="331.2">32</text>
<text x="46.9" y="334.7">30</text>
<text x="52.5" y="333">32</text>
<text x="59.9" y="334.7">31</text>
<text x="59.9" y="331.2">33</text>
<text x="65.4" y="333">31</text>
<text x="46.9" y="338.2">28</text>
<text x="46.9" y="341.8">26</text>
<text x="52.5" y="336.5">30</text>
<text x="52.5" y="340">28</text>
<text x="59.9" y="341.8">27</text>
<text x="59.9" y="338.2">29</text>
<text x="65.4" y="340">27</text>
<text x="65.4" y="336.5">29</text>
<text x="160.2" y="338.6" transform="rotate(-90 160.2 338.6)">0</text>
<text x="163.7" y="338.6" transform="rotate(-90 163.7 338.6)">1</text>
<text x="257.7" y="341.8">2</text>
<text x="294.1" y="341.8">1</text>
<text x="314.1" y="341.8">4</text>
<text x="46.9" y="345.3">24</text>
<text x="52.5" y="343.5">26</text>
<text x="52.5" y="347.1">24</text>
<text x="59.9" y="345.3">25</text>
<text x="65.4" y="347.1">23</text>
<text x="65.4" y="343.5">25</text>
<text x="145.6" y="343.5">B1</text>
<text x="151.2" y="345.3">GND</text>
<text x="161.6" y="345.6" transform="rotate(-90 161.6 345.6)">SH</text>
<text x="165.1" y="345.6" transform="rotate(-90 165.1 345.6)">SH</text>
<text x="166" y="345.3">GND</text>
<text x="174.8" y="343.5">A12</text>
<text x="254.2" y="347.1">1</text>
<text x="254.2" y="343.5">2</text>
<text x="257.7" y="345.3">1</text>
<text x="294.1" y="345.3">2</text>
<text x="297.6" y="343.5">AC</text>
<text x="297.6" y="347.1">AC</text>
<text x="306" y="343.5">+Vo</text>
<text x="307.1" y="347.1">-Vo</text>
<text x="314.1" y="345.3">3</text>
<text x="46.9" y="348.8">22</text>
<text x="46.9" y="352.4">20</text>
<text x="52.5" y="350.6">22</text>
<text x="59.9" y="352.4">21</text>
<text x="59.9" y="348.8">23</text>
<text x="65.4" y="350.6">21</text>
<text x="46.9" y="355.9">18</text>
<text x="52.5" y="354.1">20</text>
<text x="52.5" y="357.6">18</text>
<text x="59.9" y="355.9">19</text>
<text x="65.4" y="354.1">19</text>
<text x="117.1" y="357.1">CC2</text>
<text x="145.6" y="354.1">B4</text>
<text x="145.6" y="357.6">B5</text>
<text x="151.2" y="355.9">VBUS</text>
<text x="151.2" y="359.4">CC2</text>
<text x="164.5" y="355.9">VBUS</text>
<text x="164.6" y="359.4">SBU1</text>
<text x="174.8" y="357.6">A8</text>
<text x="174.8" y="354.1">A9</text>
<text x="145.6" y="361.2">B6</text>
<text x="145.6" y="364.7">B7</text>
<text x="151.2" y="362.9">DP2</text>
<text x="166.5" y="362.9">DN1</text>
<text x="174.8" y="364.7">A6</text>
<text x="174.8" y="361.2">A7</text>
<text x="65.4" y="371.8">9</text>
<text x="145.6" y="368.2">B8</text>
<text x="145.6" y="371.8">B9</text>
<text x="151.2" y="366.5">DN2</text>
<text x="151.2" y="370">SBU2</text>
<text x="166.9" y="370">CC1</text>
<text x="166.9" y="366.5">DP1</text>
<text x="174.8" y="371.8">A4</text>
<text x="174.8" y="368.2">A5</text>
<text x="201.8" y="367.7">CC1</text>
<text x="49" y="373.5">8</text>
<text x="49" y="377">6</text>
<text x="52.5" y="375.3">8</text>
<text x="61.9" y="377">7</text>
<text x="61.9" y="373.5">9</text>
<text x="65.4" y="375.3">7</text>
<text x="151.2" y="373.5">VBUS</text>
<text x="164.5" y="373.5">VBUS</text>
<text x="49" y="380.6">4</text>
<text x="52.5" y="378.8">6</text>
<text x="52.5" y="382.3">4</text>
<text x="61.9" y="380.6">5</text>
<text x="65.4" y="382.3">3</text>
<text x="65.4" y="378.8">5</text>
<text x="143.5" y="382.3">B12</text>
<text x="174.8" y="382.3">A1</text>
<text x="49" y="384.1">2</text>
<text x="52.5" y="385.9">2</text>
<text x="59.6" y="388.4" transform="rotate(-90 59.6 388.4)">77</text>
<text x="61.9" y="387.6">1</text>
<text x="61.9" y="384.1">3</text>
<text x="65.4" y="385.9">1</text>
<text x="151.2" y="384.1">GND</text>
<text x="160.2" y="390" transform="rotate(-90 160.2 390)">3</text>
<text x="161.6" y="385.5" transform="rotate(-90 161.6 385.5)">SH</text>
<text x="163.7" y="390" transform="rotate(-90 163.7 390)">2</text>
<text x="165.1" y="385.5" transform="rotate(-90 165.1 385.5)">SH</text>
<text x="166" y="384.1">GND</text>
<text x="57.9" y="394" transform="rotate(-90 57.9 394)">77</text>
</g>
<g font-size="3.2">
<text x="86" y="84.2">3</text>
<text x="89.5" y="86">GND</text>
<text x="104.3" y="86">GND</text>
<text x="113.1" y="84.2">6</text>
<text x="139.3" y="253.2">1</text>
<text x="139.3" y="256.8">2</text>
<text x="185.2" y="276.2">1</text>
<text x="185.2" y="279.7">2</text>
<text x="308.4" y="281.4">1</text>
<text x="308.4" y="277.9">2</text>
<text x="185.2" y="283.2">3</text>
</g>
<g font-size="2.5" fill="#00f">
<text x="56.1" y="162.9" transform="rotate(-90 56.1 162.9)">1</text>
<text x="157.9" y="170.7">1</text>
</g>
</svg>
